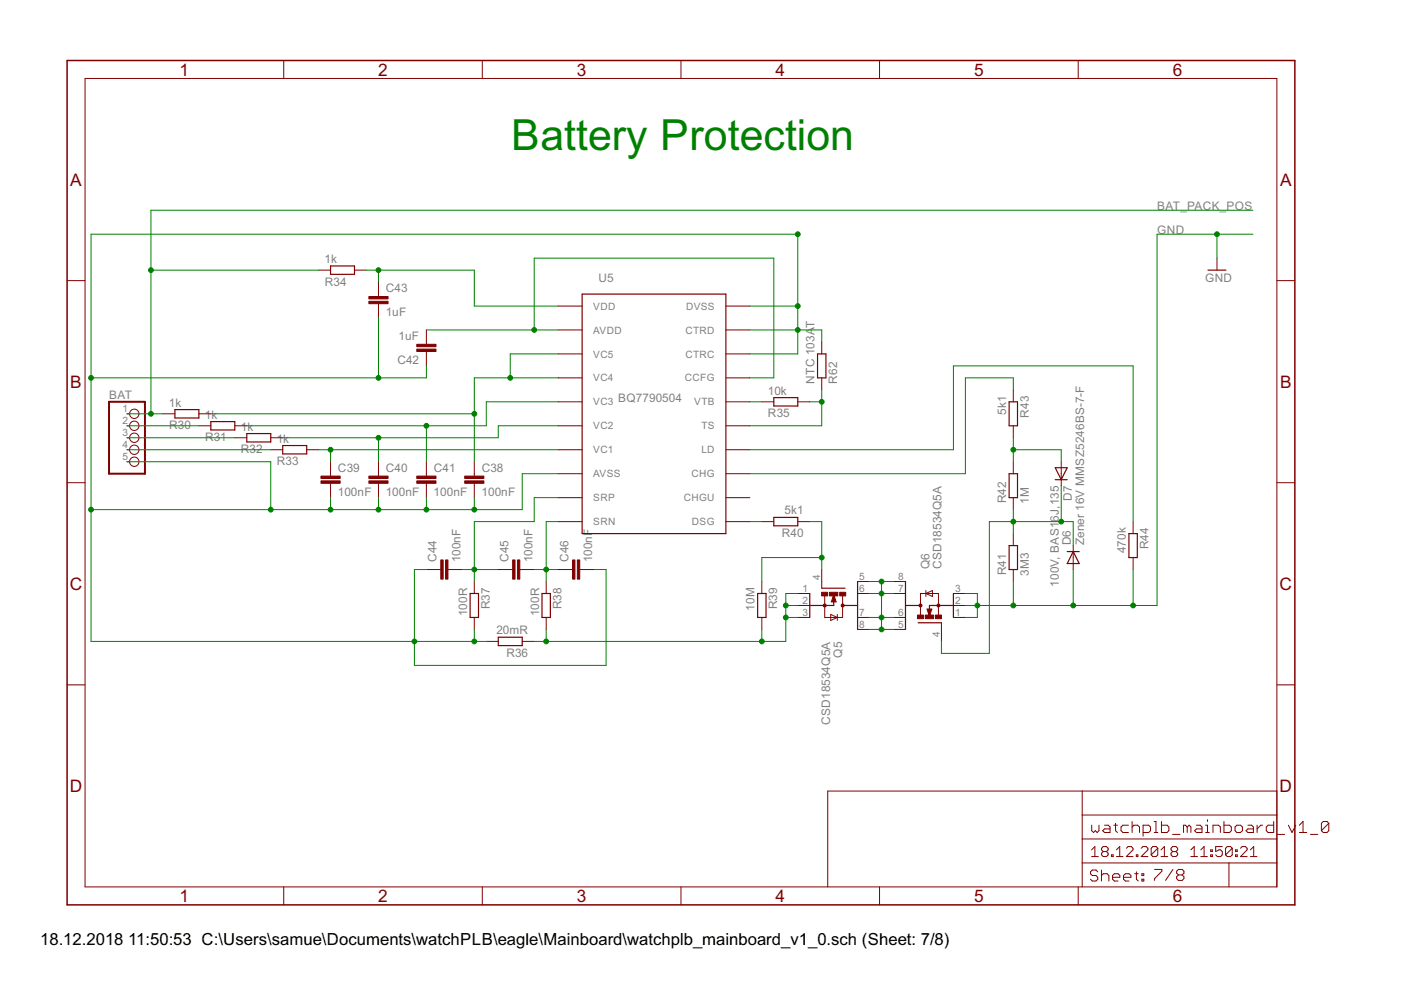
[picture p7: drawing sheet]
<svg xmlns="http://www.w3.org/2000/svg" width="297mm" height="210mm" viewBox="0 0 297 210" stroke-linecap="round" stroke-linejoin="round" font-family="sans-serif">
<g fill="none" stroke="#800000" stroke-width=".21">
<path d="M18 16.6h252.7v171.4h-252.7zM60.2 12.8v3.8M102.3 12.8v3.8M144.4 12.8v3.8M186.5 12.8v3.8M228.6 12.8v3.8M14.2 59.5h3.8M67.6 57.3h2.5M75.2 57.3h2.5M80.2 59.8v3.1M258 54.7v2.6M270.7 59.5h3.8"/>
<path d="M80.2 64.4v3M90.4 70v3M90.4 74.5v3.1M118.3 64.9h5.1M118.3 70h5.1M118.3 75h5.1M153.9 64.9h5.1M153.9 70h5.1M153.9 75h5.1M174.2 72.5v2.5M26.9 90.3h.6M26.9 95.4h.6"/>
<path d="M26.9 87.7h.6M26.9 92.8h.6M26.9 97.9h.6M34.5 87.7h2.6M42.2 90.3h2.5M42.2 87.7h2.5M49.8 90.3h2.5M49.8 92.8h2.5M57.4 95.4h2.5M57.4 92.8h2.5M65 95.4h2.6M70.1 97.9v3"/>
<path d="M80.2 97.9v3M90.4 97.9v3M100.6 97.9v3M118.3 80.1h5.1M118.3 85.2h5.1M118.3 90.3h5.1M118.3 95.4h5.1M153.9 80.1h5.1M153.9 85.2h5.1M153.9 90.3h5.1M153.9 95.4h5.1M161.5 85.2h2.6"/>
<path d="M169.1 85.2h2.6M174.2 80.1v2.6M214.8 82.7v2.5M214.8 90.3v2.5M214.8 97.9v2.5M225 97.9v5.1M14.2 102.3h3.8M70.1 102.5v3M80.2 102.5v3M90.4 102.5v3M100.6 102.5v3M118.3 100.4h5.1"/>
<path d="M118.3 105.5h5.1M118.3 110.6h5.1M153.9 100.4h5.1M153.9 105.5h5.1M153.9 110.6h5.1M161.5 110.6h2.6M169.1 110.6h2.6M214.8 105.5v2.6M214.8 113.1v2.6M227.5 115.7v5.1M240.2 110.6v2.5M240.2 118.2v2.6"/>
<path d="M270.7 102.3h3.8M90.4 120.8h3.1M95 120.8h3M100.6 123.3v2.5M100.6 130.9v2.6M103.1 136h2.5M105.6 120.8h3.1M110.2 120.8h3.1M110.7 136h2.6M115.8 123.3v2.5M115.8 130.9v2.6M118.3 120.8h3.1"/>
<path d="M122.9 120.8h3.1M161.5 123.3v2.5M161.5 130.9v2.6M169.1 128.4h2.6M169.1 130.9h2.6M169.1 125.8h2.6M174.2 120.8v3.9M174.7 128.4h.2M174.9 126.3v4.6h3.7v-4.5M176.1 130.3l1.4 .6-1.4 .7zM176.8 126.1l.5 1.5h-1zM176.8 126.1l.2 1.4"/>
<path d="M177.5 130.3v1.3M178.6 128.4h.2M181.8 130.9h2.6M181.8 125.8h2.6M181.8 123.3h2.6M181.8 133.5h2.6M189.4 130.9h2.6M189.4 125.8h2.6M189.4 123.3h2.6M189.4 133.5h2.6M195 128.4h.2M195.2 130.4v-4.6h3.8v4.6"/>
<path d="M196.3 125.8l1.4-.6v1.3zM196.3 125.2v1.3M196.6 129.1h1l-.5 1.6zM196.8 129.3l.3 1.4M199 128.4h.1M199.6 132v4M202.1 128.4h2.6M202.1 130.9h2.6M202.1 125.8h2.6M214.8 120.8v2.5M14.2 145.2h3.8M270.7 145.2h3.8"/>
<path d="M229.4 167.7v20.3M229.4 177.9h41.3M229.4 172.8h41.3M231.5 175v1.1l.3 .4 .4-.4 .4 .4 .4-.4v-1.1M234.2 175h.8l.4 .3v1.2h-1.2l-.4-.4 .4-.4h1.2M236.1 175h.8M236.5 174.6v1.5l.4 .4M238.8 179.9l.4-.4h.7l.3 .4v.3l-1.4 1.4h1.4M239.2 175h-1.1l-.4 .3v.8l.4 .4h1.1M240 175.3l.4-.3h.8l.4 .3v1.2M240 174.2v2.3M242 179.9l.3-.4h.7l.4 .4v.3l-1.4 1.4h1.4"/>
<path d="M242.4 176.5h1.1l.4-.4v-.8l-.4-.3h-1.1v2.3M244.7 176.5h.8M244.7 174.2h.4v2.3M245.5 179.9v1.4l-.4 .3h-.7l-.3-.3M245.5 179.9l-.4-.4h-.7l-.3 .4v1.4M245.5 179.9l-1.4 1.4M246.3 174.2v2.3h1.1l.4-.4v-.8l-.4-.3h-1.1M248.6 176.9h1.6M251.7 175.3l-.4-.3h-.4v1.5M251.7 175.3v1.2M251.7 175.3l.4-.3 .4 .3v1.2M253.7 175h.7l.4 .3v1.2h-1.1l-.4-.4 .4-.4h1.1"/>
<path d="M255.6 175h.4v1.5M255.6 176.5h.8M256 173.8v.4M257.2 176.5v-1.5h1.1l.4 .3v1.2M259.1 179.5h-1.4v1.1l.7-.4h.4l.3 .4v.7l-.3 .3h-.7l-.4-.3M259.5 174.2v2.3h1.2l.4-.4v-.8l-.4-.3h-1.2M261.3 179.9v1.4l-.4 .3h-.7l-.4-.3M261.3 179.9l-.4-.4h-.7l-.4 .4v1.4M261.3 179.9l-1.5 1.4M262.2 175h.8l.4 .3v.8l-.4 .4h-.8l-.3-.4v-.8zM263 179.9l.4-.4h.7l.3 .4v.3l-1.4 1.4h1.4M264.6 175h.8l.3 .3v1.2h-1.1l-.4-.4 .4-.4h1.1"/>
<path d="M266.5 175v1.5M267.7 175h-.4l-.8 .7M270 174.2v2.3h-1.1l-.4-.4v-.8l.4-.3h1.1M270.7 167.7h-95.2v20.3M270.8 176.9h1.6M273.2 175l.7 1.5 .8-1.5M275.5 176.5h1.6M275.5 175l.8-.8v2.3M277.8 176.9h1.6M281.7 174.6v1.5l-.4 .4h-.7l-.4-.4M281.7 174.6l-.4-.4h-.7l-.4 .4v1.5M281.7 174.6l-1.5 1.5"/>
<path d="M60.2 188v3.9M102.3 188v3.9M144.4 188v3.9M186.5 188v3.9M228.6 188v3.9M229.4 183h41.3M231.4 180.2l.7-.7v2.1M231.4 181.6h1.5M232.7 184.8l-.3-.3h-.8l-.4 .3v.5l.4 .3h.8l.3 .4v.4l-.3 .4h-.8l-.4-.4M233.5 184.5v2.3M233.5 185.6l.4-.3h.8l.4 .3v1.2M233.9 180.6l-.3 .3v.4l.3 .3h.7l.3-.3v-.4l-.3-.3"/>
<path d="M233.9 180.6l-.3-.4v-.3l.3-.4h.7l.3 .4v.3l-.3 .4M233.9 180.6h.7M235.6 181.3h.4v.3h-.4zM235.9 186h1.5v-.4l-.4-.3h-.7l-.4 .3v.8l.4 .4h.7M236.7 181.6h1.4M236.7 180.2l.7-.7v2.1M238.2 186h1.6v-.4l-.4-.3h-.8l-.4 .3v.8l.4 .4h.8M240.6 185.3h.7M240.9 181.3h.4v.3h-.4zM240.9 184.8v1.6l.4 .4M242.1 185.3h.4v.3h-.4zM242.1 186.4h.4v.4h-.4z"/>
<path d="M244.8 184.3h1.5v.4l-1.5 1.6v.4M246.2 181.6h1.4M246.2 180.2l.7-.7v2.1M248.6 180.6l-.3 .3v.4l.3 .3h.7l.4-.3v-.4l-.4-.3M248.6 180.6l-.3-.4v-.3l.3-.4h.7l.4 .4v.3l-.4 .4M248.6 180.6h.7M248.7 184.3l-1.6 2.4M249.9 185.5l-.4-.4v-.4l.4-.4h.7l.4 .4v.4l-.4 .4M249.9 185.5l-.4 .4v.4l.4 .4h.7l.4-.4v-.4l-.4-.4M249.9 185.5h.7M252.5 181.6h1.4M252.5 180.2l.7-.7v2.1"/>
<path d="M254.6 181.6h1.4M254.6 180.2l.7-.7v2.1M256.7 181.3h.3v.3h-.3zM256.7 180.2h.3v.4h-.3zM260.6 183v5M262 181.3h.3v.3h-.3zM262 180.2h.3v.4h-.3zM265.1 181.6h1.4M265.1 180.2l.7-.7v2.1"/>
<circle cx="28.5" cy="95.4" r=".99"/>
<circle cx="28.5" cy="97.9" r=".99"/>
<circle cx="28.5" cy="87.7" r=".99"/>
<circle cx="28.5" cy="90.3" r=".99"/>
<circle cx="28.5" cy="92.8" r=".99"/>
</g>
<path d="M14.2 12.8h260.3v179.1h-260.3zM176.8 126.5l.2 1h-.5l.3-1.2 .2 .9M196.8 129.5l.3 .9 .2-1.1h-.5l.3 1" fill="none" stroke="#800000" stroke-width=".32"/>
<g fill="none" stroke="#800000" stroke-width=".25">
<path d="M70.1 56.4h5.1v1.8h-5.1zM256.1 57.3h3.8M123.4 62.4h30.5v50.7h-30.5zM173.3 75h1.8v5.1h-1.8zM37.1 86.8h5.1v1.8h-5.1zM44.7 89.4h5.1v1.8h-5.1zM52.3 91.9h5.1v1.8h-5.1zM59.9 94.5h5.1v1.7h-5.1zM164.1 84.3h5v1.8h-5zM214 85.2h1.7v5.1h-1.7zM223.7 99.2h2.6l-1.3 2.5zM164.1 109.7h5v1.8h-5z"/>
<path d="M214 100.4h1.7v5.1h-1.7zM214 115.7h1.7v5.1h-1.7zM223.7 101.7h2.6M226.3 116.9h2.5M227.5 116.9l1.3 2.6h-2.5zM239.4 113.1h1.7v5.1h-1.7zM99.7 125.8h1.8v5.1h-1.8zM105.6 135.1h5.1v1.8h-5.1zM114.9 125.8h1.8v5.1h-1.8zM160.6 125.8h1.8v5.1h-1.8zM171.7 128.4h3M171.7 125.8v5.1"/>
<path d="M174.2 124.7h5M176.8 126.1v2.3h-1.8M178.8 128.4h3M181.8 123.3v10.2M192 128.4h3M192 123.3v10.2M194.6 132h5M198.8 128.4h-1.7v2.3M199.1 128.4h3M202.1 125.8v5.1"/>
</g>
<path d="M23.1 85.2h7.6v15.2h-7.6z" fill="none" stroke="#800000" stroke-width=".42"/>
<g fill="#800000" stroke="#800000" stroke-width=".21">
<path d="M98.5 102h4.1v.5h-4.1z"/>
<path d="M98.5 100.9h4.1v.6h-4.1z"/>
<path d="M68.1 102h4v.5h-4z"/>
<path d="M68.1 100.9h4v.6h-4z"/>
<path d="M78.2 102h4.1v.5h-4.1z"/>
<path d="M78.2 100.9h4.1v.6h-4.1z"/>
<path d="M88.4 102h4v.5h-4z"/>
<path d="M88.4 100.9h4v.6h-4z"/>
<path d="M88.4 73h4v.5h-4z"/>
<path d="M88.4 74h4v.5h-4z"/>
<path d="M78.2 63.9h4.1v.5h-4.1z"/>
<path d="M78.2 62.9h4.1v.5h-4.1z"/>
<path d="M94.5 118.7h.5v4.1h-.5z"/>
<path d="M93.5 118.7h.5v4.1h-.5z"/>
<path d="M109.7 118.7h.5v4.1h-.5z"/>
<path d="M108.7 118.7h.5v4.1h-.5z"/>
<path d="M122.4 118.7h.5v4.1h-.5z"/>
<path d="M121.4 118.7h.5v4.1h-.5z"/>
<path d="M174.2 125.6h1.3v.7h-1.3z"/>
<path d="M178 125.6h1.3v.7h-1.3z"/>
<path d="M175.9 125.6h1.7v.7h-1.7z"/>
<path d="M198.3 130.4h1.3v.8h-1.3z"/>
<path d="M194.5 130.4h1.3v.8h-1.3z"/>
<path d="M196.2 130.4h1.8v.8h-1.8z"/>
</g>
<g fill="#800000" stroke="#800000" stroke-width=".21">
<path d="M178.4 128.1h.5v.5h-.5z" fill-rule="evenodd"/>
<circle cx="174.9" cy="128.4" r=".33"/>
<circle cx="199" cy="128.4" r=".33"/>
<circle cx="195.2" cy="128.4" r=".33"/>
</g>
<g fill="none" stroke="#008000" stroke-width=".21">
<path d="M32 57.3h35.6M77.7 57.3h22.9v7.6h17.7M80.2 57.3v2.5M258 49.7v5M265.6 49.7h-20.3v78.7h-40.6M265.6 44.6h-233.6v43.1M80.2 67.4v12.7M90.4 77.6v2.5h-71.1M90.4 70h27.9M113.3 70v-15.3h50.8v25.4h-5.1M118.3 75h-10.1v5.1M159 75h10.1v-25.3h-149.8v86.3h83.8"/>
<path d="M159 64.9h10.1M159 70h15.2v2.5M26.9 87.7h7.6M26.9 90.3h15.3M26.9 92.8h22.9M26.9 95.4h30.5M26.9 97.9h30.5v10.2M44.7 87.7h55.9M67.6 95.4h50.7M70.1 95.4v2.5M80.2 92.8v5.1M90.4 90.3v7.6"/>
<path d="M118.3 85.2h-15.2v5.1h-50.8M118.3 90.3h-12.7v2.5h-45.7M118.3 80.1h-17.7v17.8M159 95.4h43.1v-17.8h38.1v33M159 85.2h2.5M171.7 85.2h2.5M174.2 82.7v7.6h-15.2M214.8 82.7v-2.6h-10.1v20.3h-45.7M214.8 92.8v5.1M214.8 95.4h10.2v2.5M70.1 105.5v2.6M80.2 105.5v2.6"/>
<path d="M90.4 105.5v2.6M100.6 105.5v2.6M118.3 105.5h-5v5.1h-12.7v12.7M118.3 100.4h-7.6v7.7h-91.4M118.3 110.6h-2.5v12.7M159 110.6h2.5M171.7 110.6h2.5v10.2M174.2 118.2h-12.7v5.1M214.8 108.1v5M225 103v7.6M227.5 115.7v-5.1h-17.7v27.9h-10.2v-2.5M90.4 120.8h-2.5v20.3h40.6v-20.3h-2.5"/>
<path d="M98 120.8h7.6M100.6 133.5v2.5M113.3 120.8h5M115.8 133.5v2.5M161.5 133.5v2.5M166.6 130.9h2.5M166.6 128.4h2.5M169.1 125.8h-2.5v10.2h-53.3M184.4 130.9h5M184.4 125.8h5M184.4 123.3h5M184.4 133.5h5"/>
<path d="M186.9 123.3v10.2M204.7 125.8h2.5v5.1h-2.5M214.8 123.3v5.1M227.5 120.8v7.6M240.2 120.8v7.6"/>
</g>
<g fill="#008000" stroke="#008000" stroke-width=".21">
<circle cx="207.2" cy="128.4" r=".51"/>
<circle cx="214.8" cy="128.4" r=".51"/>
<circle cx="227.5" cy="128.4" r=".51"/>
<circle cx="240.2" cy="128.4" r=".51"/>
<circle cx="258" cy="49.7" r=".51"/>
<circle cx="32" cy="87.7" r=".51"/>
<circle cx="32" cy="57.3" r=".51"/>
<circle cx="70.1" cy="95.4" r=".51"/>
<circle cx="80.2" cy="92.8" r=".51"/>
<circle cx="90.4" cy="90.3" r=".51"/>
<circle cx="100.6" cy="87.7" r=".51"/>
<circle cx="108.2" cy="80.1" r=".51"/>
<circle cx="80.2" cy="57.3" r=".51"/>
<circle cx="70.1" cy="108.1" r=".51"/>
<circle cx="80.2" cy="108.1" r=".51"/>
<circle cx="90.4" cy="108.1" r=".51"/>
<circle cx="100.6" cy="108.1" r=".51"/>
<circle cx="57.4" cy="108.1" r=".51"/>
<circle cx="19.3" cy="80.1" r=".51"/>
<circle cx="169.1" cy="64.9" r=".51"/>
<circle cx="169.1" cy="70" r=".51"/>
<circle cx="169.1" cy="49.7" r=".51"/>
<circle cx="100.6" cy="136" r=".51"/>
<circle cx="19.3" cy="108.1" r=".51"/>
<circle cx="87.9" cy="136" r=".51"/>
<circle cx="80.2" cy="80.1" r=".51"/>
<circle cx="113.3" cy="70" r=".51"/>
<circle cx="174.2" cy="85.2" r=".51"/>
<circle cx="115.8" cy="136" r=".51"/>
<circle cx="166.6" cy="128.4" r=".51"/>
<circle cx="166.6" cy="130.9" r=".51"/>
<circle cx="161.5" cy="136" r=".51"/>
<circle cx="115.8" cy="120.8" r=".51"/>
<circle cx="100.6" cy="120.8" r=".51"/>
<circle cx="186.9" cy="130.9" r=".51"/>
<circle cx="186.9" cy="125.8" r=".51"/>
<circle cx="186.9" cy="123.3" r=".51"/>
<circle cx="186.9" cy="133.5" r=".51"/>
<circle cx="174.2" cy="118.2" r=".51"/>
<circle cx="214.8" cy="110.6" r=".51"/>
<circle cx="225" cy="110.6" r=".51"/>
<circle cx="214.8" cy="95.4" r=".51"/>
</g>
<text font-size="10.2" fill="#008000" x="108.3" y="31.9">Battery Protection</text>
<g font-size="4.1" fill="#800000">
<text x="38.1" y="16">1</text>
<text x="80.2" y="16">2</text>
<text x="122.3" y="16">3</text>
<text x="164.4" y="16">4</text>
<text x="206.5" y="16">5</text>
<text x="248.6" y="16">6</text>
<text x="14.9" y="39.4">A</text>
<text x="271.4" y="39.4">A</text>
<text x="14.9" y="82.2">B</text>
<text x="271.4" y="82.2">B</text>
<text x="14.8" y="125.1">C</text>
<text x="271.3" y="125.1">C</text>
<text x="14.8" y="167.9">D</text>
<text x="271.3" y="167.9">D</text>
<text x="38.1" y="191.2">1</text>
<text x="80.2" y="191.2">2</text>
<text x="122.3" y="191.2">3</text>
<text x="164.4" y="191.2">4</text>
<text x="206.5" y="191.2">5</text>
<text x="248.6" y="191.2">6</text>
</g>
<g font-size="4">
<text x="8.5" y="200.4">18.12.2018</text>
<text x="27.2" y="200.4">11:50:53 C:\Users\samue\Documents\watchPLB\eagle\Mainboard\watchplb_mainboard_v1_0.sch (Sheet: 7/8)</text>
</g>
<g font-size="2.8" fill="#808080">
<text x="245.4" y="44.6">BAT_PACK_POS</text>
<text x="245.4" y="49.7">GND</text>
<text x="68.8" y="55.7">1k</text>
<text x="126.9" y="59.8">U5</text>
<text x="255.5" y="59.8">GND</text>
<text x="68.9" y="60.5">R34</text>
<text x="81.8" y="62">C43</text>
<text x="81.8" y="67">1uF</text>
<text x="172.7" y="69.5" transform="rotate(-90 172.7 69.5)">T</text>
<text x="84.3" y="77.2">C42</text>
<text x="84.5" y="72.1">1uF</text>
<text x="162.8" y="83.7">10k</text>
<text x="172.7" y="81.3" transform="rotate(-90 172.7 81.3)">NTC 103A</text>
<text x="177.5" y="81.3" transform="rotate(-90 177.5 81.3)">R62</text>
<text x="23.2" y="84.6">BAT</text>
<text x="35.8" y="86.2">1k</text>
<text x="43.4" y="88.8">1k</text>
<text x="131.1" y="85.2">BQ7790504</text>
<text x="162.8" y="88.5">R35</text>
<text x="213.3" y="88" transform="rotate(-90 213.3 88)">5k1</text>
<text x="218.1" y="88.6" transform="rotate(-90 218.1 88.6)">R43</text>
<text x="35.9" y="91">R30</text>
<text x="43.5" y="93.6">R31</text>
<text x="51" y="91.3">1k</text>
<text x="58.7" y="93.8">1k</text>
<text x="51.1" y="96.1">R32</text>
<text x="58.7" y="98.6">R33</text>
<text x="71.7" y="100.1">C39</text>
<text x="81.8" y="100.1">C40</text>
<text x="92" y="100.1">C41</text>
<text x="102.1" y="100.1">C38</text>
<text x="71.6" y="105.1">100nF</text>
<text x="81.8" y="105.1">100nF</text>
<text x="91.9" y="105.1">100nF</text>
<text x="102.1" y="105.1">100nF</text>
<text x="213.3" y="106.7" transform="rotate(-90 213.3 106.7)">R42</text>
<text x="218.1" y="106.8" transform="rotate(-90 218.1 106.8)">1M</text>
<text x="227.3" y="106.2" transform="rotate(-90 227.3 106.2)">D7</text>
<text x="165.8" y="113.9">R40</text>
<text x="166.4" y="109.1">5k1</text>
<text x="92.6" y="119.2" transform="rotate(-90 92.6 119.2)">C44</text>
<text x="97.6" y="119.2" transform="rotate(-90 97.6 119.2)">100nF</text>
<text x="107.8" y="119.2" transform="rotate(-90 107.8 119.2)">C45</text>
<text x="112.9" y="119.2" transform="rotate(-90 112.9 119.2)">100nF</text>
<text x="120.5" y="119.2" transform="rotate(-90 120.5 119.2)">C46</text>
<text x="125.6" y="119.2" transform="rotate(-90 125.6 119.2)">100nF</text>
<text x="227.1" y="115.6" transform="rotate(-90 227.1 115.6)">D6</text>
<text x="229.9" y="115.6" transform="rotate(-90 229.9 115.6)">Zener 16V MMSZ5246BS-7-F</text>
<text x="238.7" y="117.3" transform="rotate(-90 238.7 117.3)">470k</text>
<text x="243.5" y="116.5" transform="rotate(-90 243.5 116.5)">R44</text>
<text x="197.1" y="120.7" transform="rotate(-90 197.1 120.7)">Q6</text>
<text x="199.6" y="120.7" transform="rotate(-90 199.6 120.7)">CSD18534Q5A</text>
<text x="213.3" y="122" transform="rotate(-90 213.3 122)">R41</text>
<text x="218.1" y="122" transform="rotate(-90 218.1 122)">3M3</text>
<text x="224.5" y="124.4" transform="rotate(-90 224.5 124.4)">100V, BAS16J,135</text>
<text x="99" y="130.6" transform="rotate(-90 99 130.6)">100R</text>
<text x="103.8" y="129.2" transform="rotate(-90 103.8 129.2)">R37</text>
<text x="114.3" y="130.6" transform="rotate(-90 114.3 130.6)">100R</text>
<text x="119.1" y="129.2" transform="rotate(-90 119.1 129.2)">R38</text>
<text x="160" y="129.5" transform="rotate(-90 160 129.5)">10M</text>
<text x="164.8" y="129.2" transform="rotate(-90 164.8 129.2)">R39</text>
<text x="105.2" y="134.5">20mR</text>
<text x="107.4" y="139.3">R36</text>
<text x="178.5" y="139.4" transform="rotate(-90 178.5 139.4)">Q5</text>
<text x="176" y="153.7" transform="rotate(-90 176 153.7)">CSD18534Q5A</text>
</g>
<g font-size="2.4" fill="#808080">
<text x="125.8" y="65.6">VDD</text>
<text x="145.5" y="65.6">DVSS</text>
<text x="125.8" y="70.7">AVDD</text>
<text x="145.3" y="70.7">CTRD</text>
<text x="125.8" y="75.8">VC5</text>
<text x="145.3" y="75.8">CTRC</text>
<text x="125.8" y="80.9">VC4</text>
<text x="145.2" y="80.9">CCFG</text>
<text x="25.9" y="87.4">1</text>
<text x="25.9" y="89.9">2</text>
<text x="125.8" y="86">VC3</text>
<text x="147.2" y="86">VTB</text>
<text x="25.9" y="92.5">3</text>
<text x="25.9" y="95">4</text>
<text x="125.8" y="91">VC2</text>
<text x="148.7" y="91">TS</text>
<text x="25.9" y="97.5">5</text>
<text x="125.8" y="96.1">VC1</text>
<text x="125.8" y="101.2">AVSS</text>
<text x="146.6" y="101.2">CHG</text>
<text x="148.7" y="96.1">LD</text>
<text x="125.8" y="106.3">SRP</text>
<text x="145" y="106.3">CHGU</text>
<text x="125.8" y="111.4">SRN</text>
<text x="146.7" y="111.4">DSG</text>
<text x="170.1" y="125.5">1</text>
<text x="173.9" y="122.9" transform="rotate(-90 173.9 122.9)">4</text>
<text x="182.2" y="122.9">5</text>
<text x="182.2" y="125.5">6</text>
<text x="190.4" y="125.5">7</text>
<text x="190.4" y="122.9">8</text>
<text x="202.5" y="125.5">3</text>
<text x="170.1" y="128">2</text>
<text x="170.1" y="130.6">3</text>
<text x="182.2" y="130.6">7</text>
<text x="190.4" y="130.6">6</text>
<text x="202.5" y="130.6">1</text>
<text x="202.5" y="128">2</text>
<text x="182.2" y="133.1">8</text>
<text x="190.4" y="133.1">5</text>
<text x="199.3" y="135" transform="rotate(-90 199.3 135)">4</text>
</g>
</svg>
